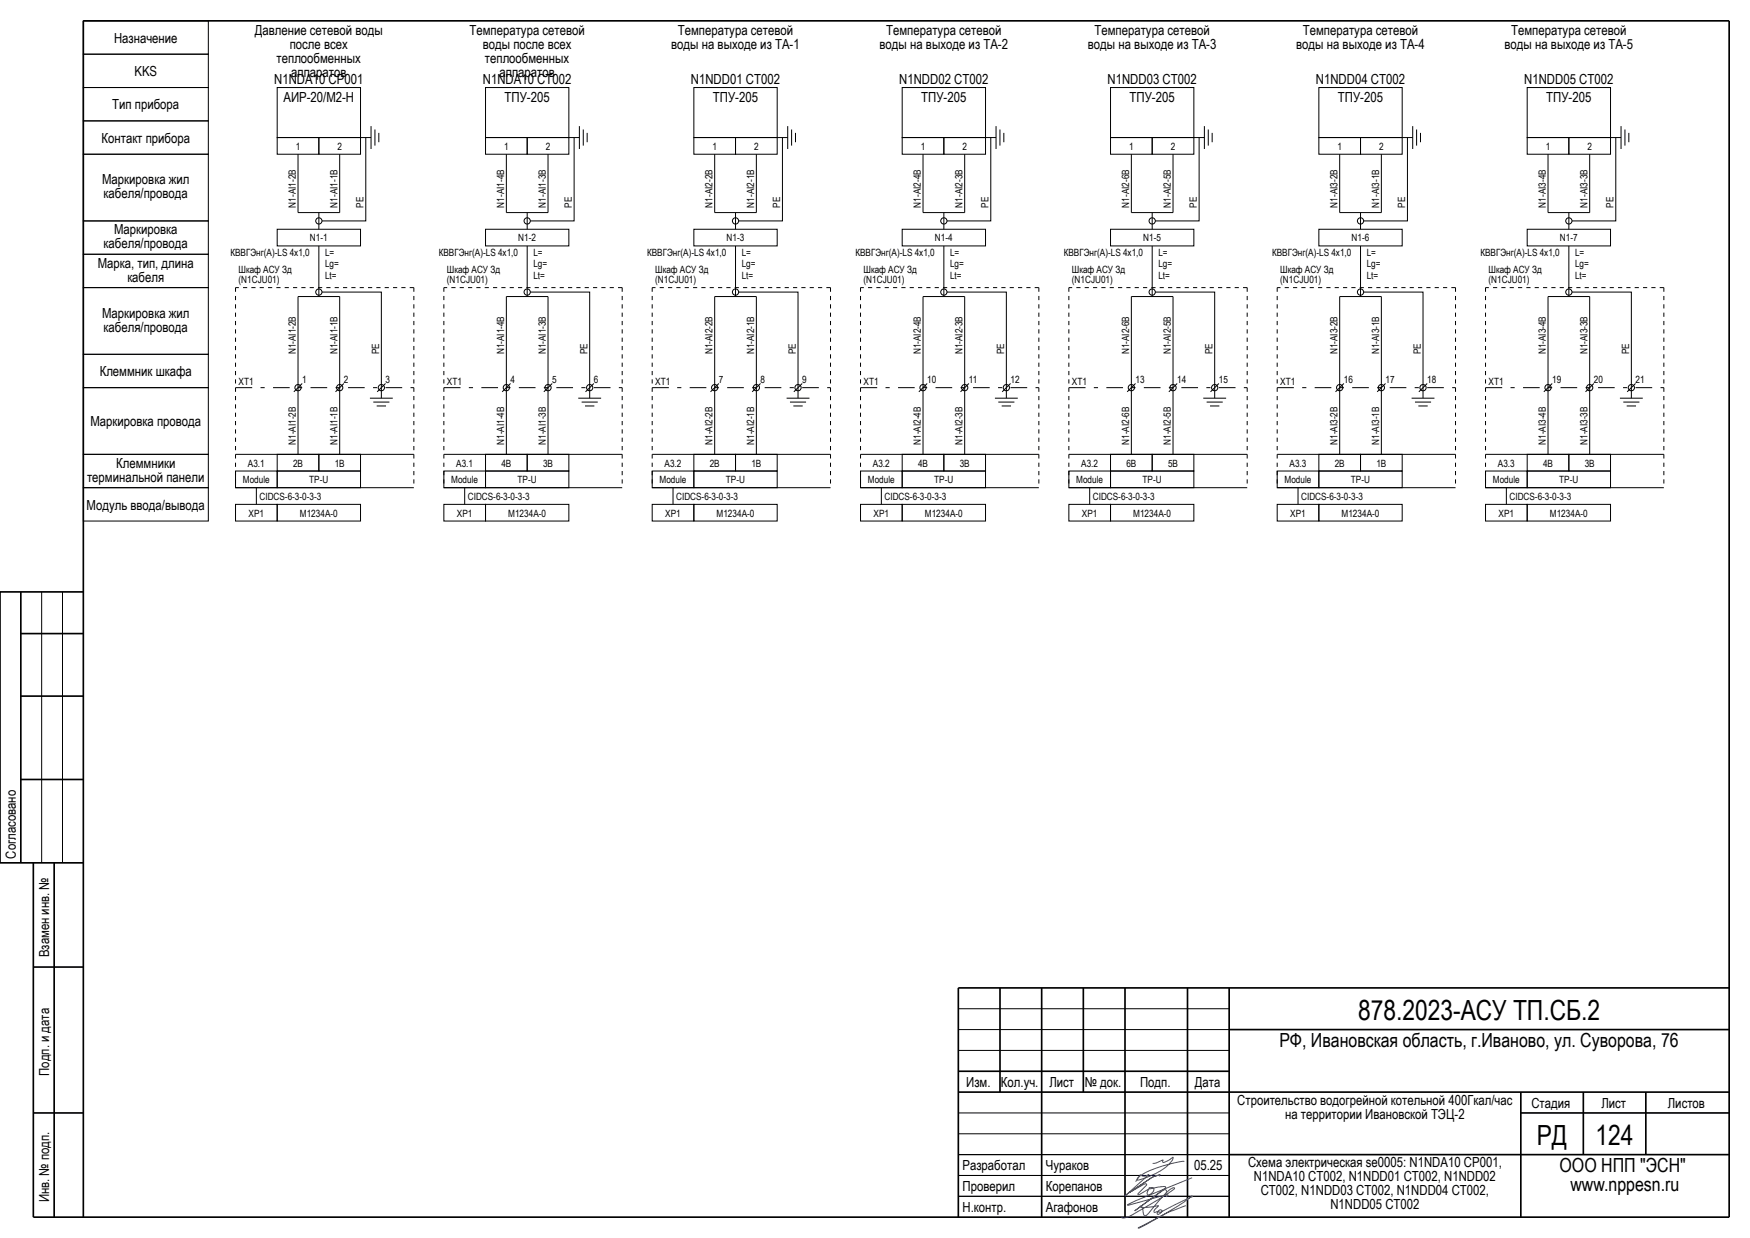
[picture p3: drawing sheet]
<svg xmlns="http://www.w3.org/2000/svg" width="420mm" height="297mm" viewBox="0 0 420 297" stroke-linecap="round" stroke-linejoin="round" font-family="sans-serif">
<g fill="#000" stroke="#000" stroke-width=".24">
<path d="M86.5 33h2.6zM89.1 30.3v5.4zM90 31.1v3.8zM90.9 31.9v2.2zM136.5 33h2.6zM139.1 30.3v5.4zM140 31.1v3.8zM140.9 31.9v2.2zM186.5 33h2.6zM189.1 30.3v5.4zM190 31.1v3.8zM190.9 31.9v2.2z"/>
<path d="M236.5 33h2.6zM239.1 30.3v5.4zM240 31.1v3.8zM240.9 31.9v2.2zM286.5 33h2.6zM289.1 30.3v5.4zM290 31.1v3.8zM290.9 31.9v2.2zM336.5 33h2.6zM339.1 30.3v5.4zM340 31.1v3.8zM340.9 31.9v2.2z"/>
<path d="M386.5 33h2.6zM389.1 30.3v5.4zM390 31.1v3.8zM390.9 31.9v2.2zM71.5 37v14zM71.5 51h10zM76.5 51v4zM81.5 37v14zM121.5 37v14zM121.5 51h10zM126.5 51v4zM131.5 37v14z"/>
<path d="M171.5 37v14zM171.5 51h10zM176.5 51v4zM181.5 37v14zM221.5 37v14zM221.5 51h10zM226.5 51v4zM231.5 37v14zM271.5 37v14zM271.5 51h10zM276.5 51v4zM281.5 37v14z"/>
<path d="M321.5 37v14zM321.5 51h10zM326.5 51v4zM331.5 37v14zM371.5 37v14zM371.5 51h10zM376.5 51v4zM381.5 37v14zM71.5 71.1v21.9zM71.5 71.1h10zM76.5 59v12.1zM81.5 71.1v21.9z"/>
<path d="M121.5 71.1v21.9zM121.5 71.1h10zM126.5 59v12.1zM131.5 71.1v21.9zM171.5 71.1v21.9zM171.5 71.1h10zM176.5 59v12.1zM181.5 71.1v21.9zM221.5 71.1v21.9zM221.5 71.1h10zM226.5 59v12.1zM231.5 71.1v21.9z"/>
<path d="M271.5 71.1v21.9zM271.5 71.1h10zM276.5 59v12.1zM281.5 71.1v21.9zM321.5 71.1v21.9zM321.5 71.1h10zM326.5 59v12.1zM331.5 71.1v21.9zM371.5 71.1v21.9zM371.5 71.1h10zM376.5 59v12.1zM381.5 71.1v21.9z"/>
<path d="M70.5 94l2-2zM71.5 93v16zM80.5 94l2-2zM81.5 93v16zM88.8 95.5h5.5zM89.6 96.5h3.9zM90.4 97.4h2.2zM90.5 94l2-2zM91.5 93v2.5zM120.5 94l2-2zM121.5 93v16zM130.5 94l2-2z"/>
<path d="M131.5 93v16zM138.8 95.5h5.5zM139.6 96.5h3.9zM140.4 97.4h2.2zM140.5 94l2-2zM141.5 93v2.5zM170.5 94l2-2zM171.5 93v16zM180.5 94l2-2zM181.5 93v16zM188.8 95.5h5.5zM189.6 96.5h3.9z"/>
<path d="M190.4 97.4h2.2zM190.5 94l2-2zM191.5 93v2.5zM220.5 94l2-2zM221.5 93v16zM230.5 94l2-2zM231.5 93v16zM238.8 95.5h5.5zM239.6 96.5h3.9zM240.4 97.4h2.2zM240.5 94l2-2zM241.5 93v2.5z"/>
<path d="M270.5 94l2-2zM271.5 93v16zM280.5 94l2-2zM281.5 93v16zM288.8 95.5h5.5zM289.6 96.5h3.9zM290.4 97.4h2.2zM290.5 94l2-2zM291.5 93v2.5zM320.5 94l2-2zM321.5 93v16zM330.5 94l2-2z"/>
<path d="M331.5 93v16zM338.8 95.5h5.5zM339.6 96.5h3.9zM340.4 97.4h2.2zM340.5 94l2-2zM341.5 93v2.5zM370.5 94l2-2zM371.5 93v16zM380.5 94l2-2zM381.5 93v16zM388.8 95.5h5.5zM389.6 96.5h3.9z"/>
<path d="M390.4 97.4h2.2zM390.5 94l2-2zM391.5 93v2.5zM56.5 117h42.8zM56.5 109h42.8zM61.5 117v4zM106.5 117h42.8zM106.5 109h42.8zM111.5 117v4zM156.5 117h42.8zM156.5 109h42.8zM161.5 117v4z"/>
<path d="M206.5 117h42.8zM206.5 109h42.8zM211.5 117v4zM256.5 117h42.8zM256.5 109h42.8zM261.5 117v4zM306.5 117h42.8zM306.5 109h42.8zM311.5 117v4zM356.5 117h42.8zM356.5 109h42.8zM361.5 117v4z"/>
<path d="M10 142v65zM15 142v65zM230 252h65zM230 247h65zM230 242h65zM230 277h65zM230 272h65zM230 267h65zM230 287h65zM230 282h65z"/>
</g>
<g fill="#000" stroke="#000" stroke-width=".4">
<path d="M20 5h395zM5 152h15zM5 167h15zM5 187h15zM5 142v65zM8 207v85zM13 207v85zM8 232h12zM230 237h185zM230 257h65zM295 247h120zM8 267h12z"/>
<path d="M230 262h185zM240 237v25zM260 237v25zM295 277h120zM365 267h50zM380 262v15zM395 262v15zM8 292h407zM20 5v287zM230 237v55zM250 237v55zM270 237v55z"/>
<path d="M285 237v55zM295 237v55zM365 262v30zM415 5v287z"/>
</g>
<path d="M20 142h-20v65h20" fill="none" stroke="#000" stroke-width=".4"/>
<path d="M284.2 278.7l-.1-.1a26.7 26.7 0 0 0-10.8 3.7l-.4 .8a14 14 0 0 0 8.5-4.9l.1-.6-2.1 1.3a.32 .32 0 0 1-.4-.2 .32 .32 0 0 1 .1-.4l-1.5 .7-1 .1M284.6 289.2a74 74 0 0 0-11.4 5.4l1.9-.9 4.7-2.6 6.4-4.1-.1 .1-7.4 3.7h-.4a.34 .34 0 0 1-.1-.4 .34 .34 0 0 1 .5-.1 .34 .34 0 0 1 .1 .4 .74 .74 0 0 1-1.1 .5l.4-.6h-.2a.72 .72 0 0 1-1 .1l1-1.5a9.8 9.8 0 0 1-4.2 .3v-.2a.9 .9 0 0 1 .6 1.2l.1 .4a.57 .57 0 0 0 .2 .7 .57 .57 0 0 0 .8-.2l1.1-1.3a20.9 20.9 0 0 1 4.9-5.1h.4l.1 .1-3.4 2.4-5.3 3.1a6.1 6.1 0 0 1-3.9 1.6v-.4M286.1 282.5l-13.4 5.5-2.1 1.1 9.4-2.5a.25 .25 0 0 1 .3 .2 .25 .25 0 0 1-.3 .3l-.3-.5 .3-.5a.48 .48 0 0 0-.1-.6 .48 .48 0 0 0-.6-.1l-7 5.1 7.5-5.6-.2-.2-.3-.1-3.4 .6-.1-.1a.65 .65 0 0 1 1 0 .65 .65 0 0 1-.2 1l-.8 .6a.48 .48 0 0 1-.5-.3 .48 .48 0 0 1 .1-.6l.2-.5-2.2 1.3-.3-.1 2.1-2.3a.56 .56 0 0 0-.9 .1l-3.2 1.8 5.3-3.6 2-.6-2 .6-6.4 4.4 5.7-5.1a1.72 1.72 0 0 1-2 .1l-1.1 1.6" fill="none" stroke="#00f" stroke-width=".24"/>
<g fill="none" stroke="#000" stroke-width=".24">
<path d="M20 13h30v8h-30zM20 5h30v8h-30zM20 37h30v16h-30zM20 29h30v8h-30zM20 21h30v8h-30zM66.5 33h10v4h-10zM66.5 21h20v12h-20zM76.5 33h10v4h-10zM87.8 33v20h-10.5M116.5 33h10v4h-10zM116.5 21h20v12h-20zM126.5 33h10v4h-10z"/>
<path d="M137.8 33v20h-10.5M166.5 33h10v4h-10zM166.5 21h20v12h-20zM176.5 33h10v4h-10zM187.8 33v20h-10.5M216.5 33h10v4h-10zM216.5 21h20v12h-20zM226.5 33h10v4h-10zM237.8 33v20h-10.5M266.5 33h10v4h-10zM266.5 21h20v12h-20zM276.5 33h10v4h-10z"/>
<path d="M287.8 33v20h-10.5M316.5 33h10v4h-10zM316.5 21h20v12h-20zM326.5 33h10v4h-10zM337.8 33v20h-10.5M366.5 33h10v4h-10zM366.5 21h20v12h-20zM376.5 33h10v4h-10zM387.8 33v20h-10.5M20 53h30v8h-30zM66.5 55h20v4h-20zM116.5 55h20v4h-20z"/>
<path d="M166.5 55h20v4h-20zM216.5 55h20v4h-20zM266.5 55h20v4h-20zM316.5 55h20v4h-20zM366.5 55h20v4h-20zM20 69h30v16h-30zM20 61h30v8h-30zM77.3 70.1h14.2v22.9M127.3 70.1h14.2v22.9M177.3 70.1h14.2v22.9M227.3 70.1h14.2v22.9M277.3 70.1h14.2v22.9"/>
<path d="M327.3 70.1h14.2v22.9M377.3 70.1h14.2v22.9M20 93h30v16h-30zM20 85h30v8h-30zM20 109h30v8h-30zM20 117h30v8h-30zM56.5 113h10v4h-10zM66.5 113h20v4h-20zM66.5 109h10v4h-10zM76.5 109h10v4h-10zM106.5 113h10v4h-10zM116.5 113h20v4h-20z"/>
<path d="M116.5 109h10v4h-10zM126.5 109h10v4h-10zM156.5 113h10v4h-10zM166.5 113h20v4h-20zM166.5 109h10v4h-10zM176.5 109h10v4h-10zM206.5 113h10v4h-10zM216.5 113h20v4h-20zM216.5 109h10v4h-10zM226.5 109h10v4h-10zM256.5 113h10v4h-10zM266.5 113h20v4h-20z"/>
<path d="M266.5 109h10v4h-10zM276.5 109h10v4h-10zM306.5 113h10v4h-10zM316.5 113h20v4h-20zM316.5 109h10v4h-10zM326.5 109h10v4h-10zM356.5 113h10v4h-10zM366.5 113h20v4h-20zM366.5 109h10v4h-10zM376.5 109h10v4h-10zM56.5 121h10v4h-10zM66.5 121h20v4h-20z"/>
<path d="M106.5 121h10v4h-10zM116.5 121h20v4h-20zM156.5 121h10v4h-10zM166.5 121h20v4h-20zM206.5 121h10v4h-10zM216.5 121h20v4h-20zM256.5 121h10v4h-10zM266.5 121h20v4h-20zM306.5 121h10v4h-10zM316.5 121h20v4h-20zM356.5 121h10v4h-10zM366.5 121h20v4h-20z"/>
<circle cx="76.5" cy="53" r=".75"/>
<circle cx="126.5" cy="53" r=".75"/>
<circle cx="176.5" cy="53" r=".75"/>
<circle cx="226.5" cy="53" r=".75"/>
<circle cx="276.5" cy="53" r=".75"/>
<circle cx="326.5" cy="53" r=".75"/>
<circle cx="376.5" cy="53" r=".75"/>
<circle cx="76.5" cy="70.1" r=".75"/>
<circle cx="126.5" cy="70.1" r=".75"/>
<circle cx="176.5" cy="70.1" r=".75"/>
<circle cx="226.5" cy="70.1" r=".75"/>
<circle cx="276.5" cy="70.1" r=".75"/>
<circle cx="326.5" cy="70.1" r=".75"/>
<circle cx="376.5" cy="70.1" r=".75"/>
<circle cx="71.5" cy="93" r=".75"/>
<circle cx="81.5" cy="93" r=".75"/>
<circle cx="91.5" cy="93" r=".75"/>
<circle cx="121.5" cy="93" r=".75"/>
<circle cx="131.5" cy="93" r=".75"/>
<circle cx="141.5" cy="93" r=".75"/>
<circle cx="171.5" cy="93" r=".75"/>
<circle cx="181.5" cy="93" r=".75"/>
<circle cx="191.5" cy="93" r=".75"/>
<circle cx="221.5" cy="93" r=".75"/>
<circle cx="231.5" cy="93" r=".75"/>
<circle cx="241.5" cy="93" r=".75"/>
<circle cx="271.5" cy="93" r=".75"/>
<circle cx="281.5" cy="93" r=".75"/>
<circle cx="291.5" cy="93" r=".75"/>
<circle cx="321.5" cy="93" r=".75"/>
<circle cx="331.5" cy="93" r=".75"/>
<circle cx="341.5" cy="93" r=".75"/>
<circle cx="371.5" cy="93" r=".75"/>
<circle cx="381.5" cy="93" r=".75"/>
<circle cx="391.5" cy="93" r=".75"/>
</g>
<g fill="#000" stroke="#000" stroke-width=".24" stroke-dasharray="1 1" stroke-linecap="butt">
<path d="M56.5 69v48zM56.5 69h42.8zM99.3 69v48zM106.5 69v48zM106.5 69h42.8zM149.3 69v48zM156.5 69v48zM156.5 69h42.8zM199.3 69v48zM206.5 69v48zM206.5 69h42.8zM249.3 69v48z"/>
<path d="M256.5 69v48zM256.5 69h42.8zM299.3 69v48zM306.5 69v48zM306.5 69h42.8zM349.3 69v48zM356.5 69v48zM356.5 69h42.8zM399.3 69v48z"/>
</g>
<path d="M56.5 93h42.8zM106.5 93h42.8zM156.5 93h42.8zM206.5 93h42.8zM256.5 93h42.8zM306.5 93h42.8zM356.5 93h42.8z" fill="#000" stroke="#000" stroke-width=".24" stroke-dasharray="4 2 1 2" stroke-linecap="butt"/>
<g font-size="6.7">
<text x="325.9" y="244.6">878.2023-АСУ ТП.СБ.2</text>
<text x="368.8" y="274.7">РД</text>
<text x="382.9" y="274.6">124</text>
</g>
<g font-size="4.7">
<text x="307" y="251.1">РФ, Ивановская область, г.Иваново, ул. Суворова, 76</text>
<text x="374.3" y="281.1">ООО НПП &quot;ЭСН&quot;</text>
<text x="376.9" y="285.8">www.nppesn.ru</text>
</g>
<g font-size="3.3">
<text x="27.4" y="10.3">Назначение</text>
<text x="61.1" y="8.4">Давление сетевой воды</text>
<text x="69.6" y="11.7">после всех</text>
<text x="112.7" y="8.4">Температура сетевой</text>
<text x="115.9" y="11.7">воды после всех</text>
<text x="161.1" y="11.7">воды на выходе из ТА-1</text>
<text x="162.7" y="8.4">Температура сетевой</text>
<text x="211.1" y="11.7">воды на выходе из ТА-2</text>
<text x="212.7" y="8.4">Температура сетевой</text>
<text x="261.1" y="11.7">воды на выходе из ТА-3</text>
<text x="262.7" y="8.4">Температура сетевой</text>
<text x="311.1" y="11.7">воды на выходе из ТА-4</text>
<text x="312.7" y="8.4">Температура сетевой</text>
<text x="361.1" y="11.7">воды на выходе из ТА-5</text>
<text x="362.7" y="8.4">Температура сетевой</text>
<text x="66.4" y="15">теплообменных</text>
<text x="116.4" y="15">теплообменных</text>
<text x="32.3" y="18.3">KKS</text>
<text x="65.8" y="20.2">N1NDA10 CP001</text>
<text x="69.9" y="18.4">аппаратов</text>
<text x="115.9" y="20.2">N1NDA10 CT002</text>
<text x="119.9" y="18.4">аппаратов</text>
<text x="165.8" y="20.2">N1NDD01 CT002</text>
<text x="215.8" y="20.2">N1NDD02 CT002</text>
<text x="265.8" y="20.2">N1NDD03 CT002</text>
<text x="315.8" y="20.2">N1NDD04 CT002</text>
<text x="365.8" y="20.2">N1NDD05 CT002</text>
<text x="27" y="26.2">Тип прибора</text>
<text x="68" y="24.4">АИР-20/М2-Н</text>
<text x="121.1" y="24.4">ТПУ-205</text>
<text x="171.1" y="24.4">ТПУ-205</text>
<text x="221.1" y="24.4">ТПУ-205</text>
<text x="271.1" y="24.4">ТПУ-205</text>
<text x="321.1" y="24.4">ТПУ-205</text>
<text x="371.1" y="24.4">ТПУ-205</text>
<text x="24.4" y="34.2">Контакт прибора</text>
<text x="24.5" y="44.2">Маркировка жил</text>
<text x="24.9" y="47.6">кабеля/провода</text>
<text x="24.9" y="59.6">кабеля/провода</text>
<text x="27.4" y="56.2">Маркировка</text>
<text x="23.5" y="64.2">Марка, тип, длина</text>
<text x="30.6" y="67.6">кабеля</text>
<text x="24.5" y="76.2">Маркировка жил</text>
<text x="24.9" y="79.6">кабеля/провода</text>
<text x="23.9" y="90.3">Клеммник шкафа</text>
<text x="21.7" y="102.3">Маркировка провода</text>
<text x="27.9" y="112.2">Клеммники</text>
<text x="20.9" y="115.6">терминальной панели</text>
<text x="20.8" y="122.3">Модуль ввода/вывода</text>
<text x="3.8" y="206" transform="rotate(-90 3.8 206)">Согласовано</text>
<text x="11.8" y="229.7" transform="rotate(-90 11.8 229.7)">Взамен инв. №</text>
<text x="11.8" y="258.1" transform="rotate(-90 11.8 258.1)">Подп. и дата</text>
<text x="231.9" y="260.8">Изм.</text>
<text x="240.2" y="260.8">Кол.уч.</text>
<text x="251.8" y="260.8">Лист</text>
<text x="260.4" y="260.8">№ док.</text>
<text x="273.6" y="260.8">Подп.</text>
<text x="286.8" y="260.8">Дата</text>
<text x="296.9" y="265.1">Строительство водогрейной котельной 400Гкал/час</text>
<text x="308.4" y="268.4">на территории Ивановской ТЭЦ-2</text>
<text x="367.5" y="265.8">Стадия</text>
<text x="384.3" y="265.8">Лист</text>
<text x="400.3" y="265.8">Листов</text>
<text x="231" y="280.7">Разработал</text>
<text x="251" y="280.8">Чураков</text>
<text x="286.6" y="280.8">05.25</text>
<text x="299.5" y="280.1">Схема электрическая se0005: N1NDA10 CP001,</text>
<text x="231" y="285.8">Проверил</text>
<text x="251" y="285.8">Корепанов</text>
<text x="300.9" y="283.4">N1NDA10 CT002, N1NDD01 CT002, N1NDD02</text>
<text x="302.6" y="286.7">CT002, N1NDD03 CT002, N1NDD04 CT002,</text>
<text x="11.8" y="288.5" transform="rotate(-90 11.8 288.5)">Инв. № подп.</text>
<text x="231" y="290.8">Н.контр.</text>
<text x="251" y="290.8">Агафонов</text>
<text x="319.3" y="290.1">N1NDD05 CT002</text>
</g>
<g font-size="2.4">
<text x="71" y="35.9">1</text>
<text x="81" y="35.9">2</text>
<text x="121" y="35.9">1</text>
<text x="131" y="35.9">2</text>
<text x="171" y="35.9">1</text>
<text x="181" y="35.9">2</text>
<text x="221" y="35.9">1</text>
<text x="231" y="35.9">2</text>
<text x="271" y="35.9">1</text>
<text x="281" y="35.9">2</text>
<text x="321" y="35.9">1</text>
<text x="331" y="35.9">2</text>
<text x="371" y="35.9">1</text>
<text x="381" y="35.9">2</text>
<text x="71" y="49.8" transform="rotate(-90 71 49.8)">N1-AI1-2B</text>
<text x="81" y="49.8" transform="rotate(-90 81 49.8)">N1-AI1-1B</text>
<text x="87.2" y="49.8" transform="rotate(-90 87.2 49.8)">PE</text>
<text x="121" y="49.8" transform="rotate(-90 121 49.8)">N1-AI1-4B</text>
<text x="131" y="49.8" transform="rotate(-90 131 49.8)">N1-AI1-3B</text>
<text x="137.2" y="49.8" transform="rotate(-90 137.2 49.8)">PE</text>
<text x="171" y="49.8" transform="rotate(-90 171 49.8)">N1-AI2-2B</text>
<text x="181" y="49.8" transform="rotate(-90 181 49.8)">N1-AI2-1B</text>
<text x="187.2" y="49.8" transform="rotate(-90 187.2 49.8)">PE</text>
<text x="221" y="49.8" transform="rotate(-90 221 49.8)">N1-AI2-4B</text>
<text x="231" y="49.8" transform="rotate(-90 231 49.8)">N1-AI2-3B</text>
<text x="237.2" y="49.8" transform="rotate(-90 237.2 49.8)">PE</text>
<text x="271" y="49.8" transform="rotate(-90 271 49.8)">N1-AI2-6B</text>
<text x="281" y="49.8" transform="rotate(-90 281 49.8)">N1-AI2-5B</text>
<text x="287.2" y="49.8" transform="rotate(-90 287.2 49.8)">PE</text>
<text x="321" y="49.8" transform="rotate(-90 321 49.8)">N1-AI3-2B</text>
<text x="331" y="49.8" transform="rotate(-90 331 49.8)">N1-AI3-1B</text>
<text x="337.2" y="49.8" transform="rotate(-90 337.2 49.8)">PE</text>
<text x="371" y="49.8" transform="rotate(-90 371 49.8)">N1-AI3-4B</text>
<text x="381" y="49.8" transform="rotate(-90 381 49.8)">N1-AI3-3B</text>
<text x="387.2" y="49.8" transform="rotate(-90 387.2 49.8)">PE</text>
<text x="74.4" y="57.9">N1-1</text>
<text x="124.4" y="57.9">N1-2</text>
<text x="174.4" y="57.9">N1-3</text>
<text x="224.4" y="57.9">N1-4</text>
<text x="274.4" y="57.9">N1-5</text>
<text x="324.4" y="57.9">N1-6</text>
<text x="374.4" y="57.9">N1-7</text>
<text x="55.3" y="61.4">КВВГЭнг(А)-LS 4х1,0</text>
<text x="57.3" y="65.5">Шкаф АСУ Зд</text>
<text x="78" y="61.4">L=</text>
<text x="78" y="63.9">Lg=</text>
<text x="105.3" y="61.4">КВВГЭнг(А)-LS 4х1,0</text>
<text x="107.3" y="65.5">Шкаф АСУ Зд</text>
<text x="128" y="61.4">L=</text>
<text x="128" y="63.9">Lg=</text>
<text x="155.3" y="61.4">КВВГЭнг(А)-LS 4х1,0</text>
<text x="157.3" y="65.5">Шкаф АСУ Зд</text>
<text x="178" y="61.4">L=</text>
<text x="178" y="63.9">Lg=</text>
<text x="205.3" y="61.4">КВВГЭнг(А)-LS 4х1,0</text>
<text x="207.3" y="65.5">Шкаф АСУ Зд</text>
<text x="228" y="61.4">L=</text>
<text x="228" y="63.9">Lg=</text>
<text x="255.3" y="61.4">КВВГЭнг(А)-LS 4х1,0</text>
<text x="257.3" y="65.5">Шкаф АСУ Зд</text>
<text x="278" y="61.4">L=</text>
<text x="278" y="63.9">Lg=</text>
<text x="305.3" y="61.4">КВВГЭнг(А)-LS 4х1,0</text>
<text x="307.3" y="65.5">Шкаф АСУ Зд</text>
<text x="328" y="61.4">L=</text>
<text x="328" y="63.9">Lg=</text>
<text x="355.3" y="61.4">КВВГЭнг(А)-LS 4х1,0</text>
<text x="357.3" y="65.5">Шкаф АСУ Зд</text>
<text x="378" y="61.4">L=</text>
<text x="378" y="63.9">Lg=</text>
<text x="57.3" y="67.9">(N1CJU01)</text>
<text x="78" y="66.9">Lt=</text>
<text x="107.3" y="67.9">(N1CJU01)</text>
<text x="128" y="66.9">Lt=</text>
<text x="157.3" y="67.9">(N1CJU01)</text>
<text x="178" y="66.9">Lt=</text>
<text x="207.3" y="67.9">(N1CJU01)</text>
<text x="228" y="66.9">Lt=</text>
<text x="257.3" y="67.9">(N1CJU01)</text>
<text x="278" y="66.9">Lt=</text>
<text x="307.3" y="67.9">(N1CJU01)</text>
<text x="328" y="66.9">Lt=</text>
<text x="357.3" y="67.9">(N1CJU01)</text>
<text x="378" y="66.9">Lt=</text>
<text x="71" y="85" transform="rotate(-90 71 85)">N1-AI1-2B</text>
<text x="81" y="85" transform="rotate(-90 81 85)">N1-AI1-1B</text>
<text x="91" y="85" transform="rotate(-90 91 85)">PE</text>
<text x="121" y="85" transform="rotate(-90 121 85)">N1-AI1-4B</text>
<text x="131" y="85" transform="rotate(-90 131 85)">N1-AI1-3B</text>
<text x="141" y="85" transform="rotate(-90 141 85)">PE</text>
<text x="171" y="85" transform="rotate(-90 171 85)">N1-AI2-2B</text>
<text x="181" y="85" transform="rotate(-90 181 85)">N1-AI2-1B</text>
<text x="191" y="85" transform="rotate(-90 191 85)">PE</text>
<text x="221" y="85" transform="rotate(-90 221 85)">N1-AI2-4B</text>
<text x="231" y="85" transform="rotate(-90 231 85)">N1-AI2-3B</text>
<text x="241" y="85" transform="rotate(-90 241 85)">PE</text>
<text x="271" y="85" transform="rotate(-90 271 85)">N1-AI2-6B</text>
<text x="281" y="85" transform="rotate(-90 281 85)">N1-AI2-5B</text>
<text x="291" y="85" transform="rotate(-90 291 85)">PE</text>
<text x="321" y="85" transform="rotate(-90 321 85)">N1-AI3-2B</text>
<text x="331" y="85" transform="rotate(-90 331 85)">N1-AI3-1B</text>
<text x="341" y="85" transform="rotate(-90 341 85)">PE</text>
<text x="371" y="85" transform="rotate(-90 371 85)">N1-AI3-4B</text>
<text x="381" y="85" transform="rotate(-90 381 85)">N1-AI3-3B</text>
<text x="391" y="85" transform="rotate(-90 391 85)">PE</text>
<text x="57.3" y="92.5">XT1</text>
<text x="72.6" y="91.9">1</text>
<text x="82.5" y="92">2</text>
<text x="92.5" y="92">3</text>
<text x="107.3" y="92.5">XT1</text>
<text x="122.6" y="91.9">4</text>
<text x="132.5" y="92">5</text>
<text x="142.5" y="92">6</text>
<text x="157.3" y="92.5">XT1</text>
<text x="172.6" y="91.9">7</text>
<text x="182.5" y="92">8</text>
<text x="192.5" y="92">9</text>
<text x="207.3" y="92.5">XT1</text>
<text x="222.6" y="91.9">10</text>
<text x="232.5" y="92">11</text>
<text x="242.5" y="92">12</text>
<text x="257.3" y="92.5">XT1</text>
<text x="272.6" y="91.9">13</text>
<text x="282.5" y="92">14</text>
<text x="292.5" y="92">15</text>
<text x="307.3" y="92.5">XT1</text>
<text x="322.6" y="91.9">16</text>
<text x="332.5" y="92">17</text>
<text x="342.5" y="92">18</text>
<text x="357.3" y="92.5">XT1</text>
<text x="372.6" y="91.9">19</text>
<text x="382.5" y="92">20</text>
<text x="392.5" y="92">21</text>
<text x="71" y="106.7" transform="rotate(-90 71 106.7)">N1-AI1-2B</text>
<text x="81" y="106.7" transform="rotate(-90 81 106.7)">N1-AI1-1B</text>
<text x="121" y="106.7" transform="rotate(-90 121 106.7)">N1-AI1-4B</text>
<text x="131" y="106.7" transform="rotate(-90 131 106.7)">N1-AI1-3B</text>
<text x="171" y="106.7" transform="rotate(-90 171 106.7)">N1-AI2-2B</text>
<text x="181" y="106.7" transform="rotate(-90 181 106.7)">N1-AI2-1B</text>
<text x="221" y="106.7" transform="rotate(-90 221 106.7)">N1-AI2-4B</text>
<text x="231" y="106.7" transform="rotate(-90 231 106.7)">N1-AI2-3B</text>
<text x="271" y="106.7" transform="rotate(-90 271 106.7)">N1-AI2-6B</text>
<text x="281" y="106.7" transform="rotate(-90 281 106.7)">N1-AI2-5B</text>
<text x="321" y="106.7" transform="rotate(-90 321 106.7)">N1-AI3-2B</text>
<text x="331" y="106.7" transform="rotate(-90 331 106.7)">N1-AI3-1B</text>
<text x="371" y="106.7" transform="rotate(-90 371 106.7)">N1-AI3-4B</text>
<text x="381" y="106.7" transform="rotate(-90 381 106.7)">N1-AI3-3B</text>
<text x="59.5" y="111.9">A3.1</text>
<text x="70.3" y="111.9">2B</text>
<text x="80.3" y="111.9">1B</text>
<text x="109.5" y="111.9">A3.1</text>
<text x="120.3" y="111.9">4B</text>
<text x="130.3" y="111.9">3B</text>
<text x="159.5" y="111.9">A3.2</text>
<text x="170.3" y="111.9">2B</text>
<text x="180.3" y="111.9">1B</text>
<text x="209.5" y="111.9">A3.2</text>
<text x="220.3" y="111.9">4B</text>
<text x="230.3" y="111.9">3B</text>
<text x="259.5" y="111.9">A3.2</text>
<text x="270.3" y="111.9">6B</text>
<text x="280.3" y="111.9">5B</text>
<text x="309.5" y="111.9">A3.3</text>
<text x="320.3" y="111.9">2B</text>
<text x="330.3" y="111.9">1B</text>
<text x="359.5" y="111.9">A3.3</text>
<text x="370.3" y="111.9">4B</text>
<text x="380.3" y="111.9">3B</text>
<text x="58.3" y="115.9">Module</text>
<text x="62.3" y="119.9">CIDCS-6-3-0-3-3</text>
<text x="74.2" y="115.9">TP-U</text>
<text x="108.3" y="115.9">Module</text>
<text x="112.3" y="119.9">CIDCS-6-3-0-3-3</text>
<text x="124.2" y="115.9">TP-U</text>
<text x="158.3" y="115.9">Module</text>
<text x="162.3" y="119.9">CIDCS-6-3-0-3-3</text>
<text x="174.2" y="115.9">TP-U</text>
<text x="208.3" y="115.9">Module</text>
<text x="212.3" y="119.9">CIDCS-6-3-0-3-3</text>
<text x="224.2" y="115.9">TP-U</text>
<text x="258.3" y="115.9">Module</text>
<text x="262.3" y="119.9">CIDCS-6-3-0-3-3</text>
<text x="274.2" y="115.9">TP-U</text>
<text x="308.3" y="115.9">Module</text>
<text x="312.3" y="119.9">CIDCS-6-3-0-3-3</text>
<text x="324.2" y="115.9">TP-U</text>
<text x="358.3" y="115.9">Module</text>
<text x="362.3" y="119.9">CIDCS-6-3-0-3-3</text>
<text x="374.2" y="115.9">TP-U</text>
<text x="59.7" y="123.9">XP1</text>
<text x="72" y="123.9">M1234A-0</text>
<text x="109.7" y="123.9">XP1</text>
<text x="122" y="123.9">M1234A-0</text>
<text x="159.7" y="123.9">XP1</text>
<text x="172" y="123.9">M1234A-0</text>
<text x="209.7" y="123.9">XP1</text>
<text x="222" y="123.9">M1234A-0</text>
<text x="259.7" y="123.9">XP1</text>
<text x="272" y="123.9">M1234A-0</text>
<text x="309.7" y="123.9">XP1</text>
<text x="322" y="123.9">M1234A-0</text>
<text x="359.7" y="123.9">XP1</text>
<text x="372" y="123.9">M1234A-0</text>
</g>
</svg>
